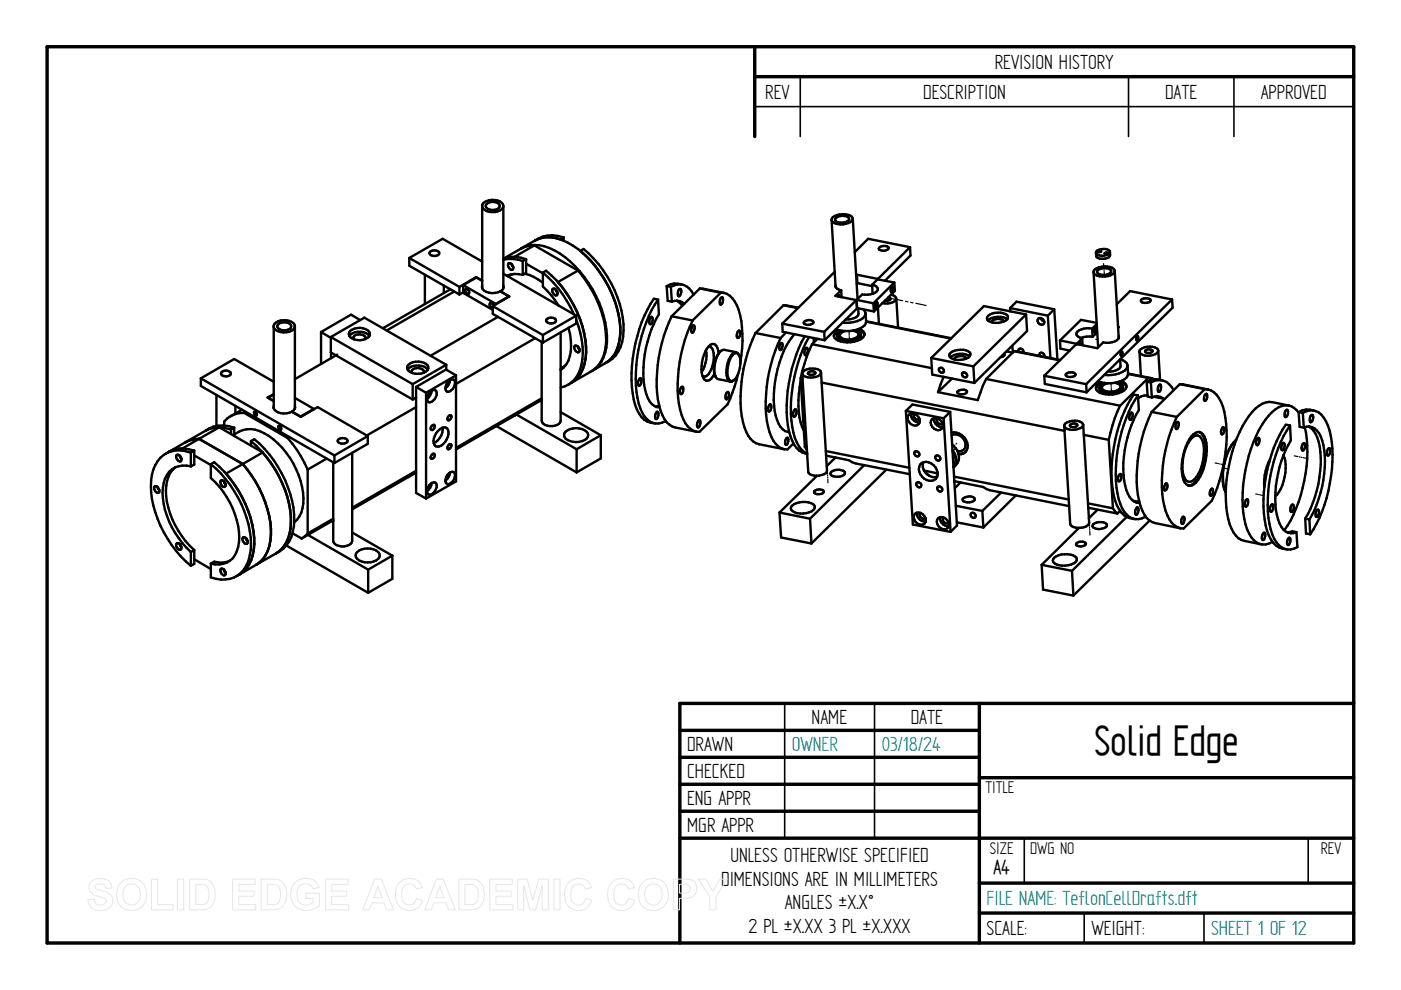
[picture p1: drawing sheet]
<svg xmlns="http://www.w3.org/2000/svg" width="297mm" height="210mm" viewBox="0 0 297 210" stroke-linecap="round" stroke-linejoin="round" font-family="sans-serif">
<g fill="none" stroke="#000" stroke-width=".72">
<path d="M10 9.9h277v190h-277zM160 9.9v19.1M160 16.3h127M144.1 154.9h63.5M207.6 149.1v50.8M287 149.1h-142.9v50.8M144.1 160.6h63.5M144.1 166.3h63.5M144.1 172h63.5M144.1 177.7h142.9M207.6 164.9h79.4M207.6 187.2h79.4"/>
<path d="M207.6 193.6h79.4"/>
</g>
<path d="M169.7 16.3v12.7M239.3 16.3v12.7M261.6 16.3v12.7M160 22.6h127M166.4 149.1v28.6M185.4 149.1v28.6M217.2 177.8v9.4M277.4 177.8v9.4M229.9 193.6v6.3M255.3 193.6v6.3" fill="none" stroke="#000" stroke-width=".34"/>
<g fill="none" stroke="#000" stroke-width=".51">
<path d="M86.8 54.7l10.6 6.1M86.8 54.7l7-4.1 8.4 4.9M86.8 54.7v1.6l10.6 6.1M90.1 58.3v6.2M91.1 53.4a1.57 1.57 0 0 1 2 0v.3a1.2 1.2 0 0 1-2 0zM100.9 58.8l1.3 .7-1.2-.7-2.8 1.7M100.9 58.8v.1M100.9 58.8l-3.5 2M103.2 43.3a2 2 0 0 1 2.7 .1l.1 .3a1.7 1.7 0 0 1-2.5 .6l-.5-.5zM106.7 43.7a2.08 2.08 0 0 1-2.4 1.3 2.15 2.15 0 0 1-2.1-1.1M106.7 43.7v17.4M106.7 43.7a2.04 2.04 0 0 0-2.4-1.3 2.37 2.37 0 0 0-2.1 1.1v17.6"/>
<path d="M106.7 55.1a7.4 7.4 0 0 1 4.1 .2M106.7 58l15.5 8.9M107.6 58.4l-.1 .1M107.9 55.8a.93 .93 0 0 1 .8 1.4 .93 .93 0 0 1-.8-1.4zM108.5 56l.1 .3M108.6 56.3l.2 .3M108.8 58.1l-1.1 .5M110.6 52.6l-.1 .1M110.6 52.6a7.2 7.2 0 0 1 7 .5 23 23 0 0 1 11.1 19.4 7.5 7.5 0 0 1-3.2 6.2M110.8 58.3a4.8 4.8 0 0 0-3.3 .2M110.8 55.3v3M111.3 58a10 10 0 0 1 3.8 1.9"/>
<path d="M111.5 55.9l3.6 2.1M111.5 54.9l-.7 .4M111.5 54.9v3l-.7 .4M113.3 52l9.3 5.4M113.3 52l-4.3 2.5-1.2 .1-1.1 .3a6.4 6.4 0 0 1 4.8 0M113.3 52l-1 .1-1 .2-4.6 2.6M113.4 51a7 7 0 0 1 7 .4 22.2 22.2 0 0 1 9.4 11M113.4 51l-2.8 1.6M115.1 57.8l.7-.4a23.6 23.6 0 0 1 8.4 17.4l-.3 2.4M115.1 57.8v2.9a18.4 18.4 0 0 1 3.3 4.1M115.1 57.8a24.5 24.5 0 0 1 6.6 8.9M119.5 50.3l-.7 .5a6.5 6.5 0 0 0-5.4 .2"/>
<path d="M119.5 50.3v.7M119.5 50.3a6.5 6.5 0 0 0-6.1 .7M122.6 57.4l-4.3 2.4M122.6 57.4a22.4 22.4 0 0 1 5.8 16.2 6.7 6.7 0 0 1-3 5.1l-4.2 2.5M176.3 46.7l.9 14.2M176.6 46.1a3.8 3.8 0 0 1 4-.2 .73 .73 0 0 1-.3 1.2 3.5 3.5 0 0 1-3.9-.2v-.5zM177 57.7l-11.1 10.9M177.1 46.4a2.16 2.16 0 0 1 2.9-.1 .77 .77 0 0 1-.8 .8l-.5 .1a1.57 1.57 0 0 1-1.7-.6zM180.8 46.4l1 17M181.7 58.3l.1 1.7M181.7 58.3l4.4 .8M181.7 58.3l-.2 .1"/>
<path d="M186.1 59.1v.1M186.4 52.5a1.48 1.48 0 0 1 2 .1 1.32 1.32 0 0 1-2.1 .1zM189.6 59.9l-3.5-.7-1.2 1.2M189.6 59.9l.1 1.8-4.4 4.3M189.6 59.9l-4.4 4.4M193 52.4l-6.9 6.7M193 52.4v1.8l-5.4 5.3M193 52.4l-8.9-1.8-2.9 2.9M231.9 57.7l.9 16M232.2 57.1a3.6 3.6 0 0 1 3.9-.1l.2 .3a1.02 1.02 0 0 1-.8 1.1l-1.2 .2a2.96 2.96 0 0 1-2.4-.6v-.6zM232.6 53.1l.8-.3a1.41 1.41 0 0 1 1.9 .7 1.94 1.94 0 0 1-2.9 .1zM232.8 53.2l.5-.1 .2 .2-.7 .1z"/>
<path d="M232.9 57.2a2.4 2.4 0 0 1 2.7 .2 1.38 1.38 0 0 1-1.8 .9 1.23 1.23 0 0 1-1.2-.6zM234.2 53.7l.5-.1 .2 .2-.4 .1zM235.3 53.4l.1 .7a1.93 1.93 0 0 1-2.7 .6l-.2-.2-.1-.9M236.3 57.4l.9 14.3M46.9 79a1.43 1.43 0 0 1 2 0v.2a1.2 1.2 0 0 1-2 0zM59 68.8a2 2 0 0 1 2.7 .1l.1 .3a1.7 1.7 0 0 1-2.5 .6l-.5-.5zM62.5 69.2a2.08 2.08 0 0 0-2.4-1.3 2.15 2.15 0 0 0-2.1 1.1v17.6M62.5 69.2a2.04 2.04 0 0 1-2.4 1.3 2.37 2.37 0 0 1-2.1-1.1M62.5 69.2v17.4M68.1 70.4v6.8M68.1 70.4l2 1.2M70.1 71.5v3.2l17.4 10"/>
<path d="M70.1 71.5l17.4 9.9M70.1 71.5l7.2-4.1 17.3 9.9M70.2 74.7v1.2M71.5 75.2l-9 5.2M74.2 70.1a3.2 3.2 0 0 1 4.1 .2 1.05 1.05 0 0 1-.8 1.6 3 3 0 0 1-3.5-.7v-.4zM75 71.9a.79 .79 0 0 1 .9-1 1.41 1.41 0 0 1 1.6 .7l-.1 .3M76.4 67.9l-2-1.2-6.3 3.7M78.3 71.2a2.98 2.98 0 0 0-4.3 0M86.4 78.4a3.1 3.1 0 0 1 4.3 0M86.7 77.3a3.2 3.2 0 0 1 3.9 .1 1.03 1.03 0 0 1-.7 1.6 3 3 0 0 1-3.5-.7v-.7zM87.4 79.1l-.2-.3a1.51 1.51 0 0 1 2.7 0l-.1 .3M94.1 60.5v1.6"/>
<path d="M94.6 77.3v1.1M94.6 77.3l-7.1 4.1M95.5 61.3l-14.3 8.3M96.3 61.8l-14.3 8.3M96.7 79.6l-2.1-1.2-6.4 3.6M96.7 79.6v22.5l-6.4 3.6M96.7 79.6l-6.4 3.7M97.4 60.8v1.6M98.2 60.5l6.9 3.9M98.2 60.5v1.6l6.3 3.6M98.2 62l-.8 .4M98.8 61.3a.7 .7 0 0 1 .6 1 .72 .72 0 0 1-.6-1z"/>
<path d="M102.2 60.5a1.1 1.1 0 0 0 .9 1.4 3.6 3.6 0 0 0 3-.1M104.5 64.9l10.6 6.1M104.5 64.9v1.6l10.6 6.1M104.6 64.8l-.3-.5h-.4a.67 .67 0 0 0 .6 1M105.1 64.4v.2M105.6 67.2l-14.3 8.2M106.1 61.8l1.8 1M106.1 61.8l1.9 1.1-3.5 2M106.7 60.5a1 1 0 0 1-.6 1.3M107.9 62.8l-2.8 1.6M107.9 62.8v.1M113.5 71.7l-16.8 9.7"/>
<path d="M115.1 71v1.6M115.9 67.7a1.32 1.32 0 0 1 2 .2 1.2 1.2 0 0 1-2.1 0zM117.3 61.2a.93 .93 0 0 1 .8 1.4 .93 .93 0 0 1-.8-1.4zM117.8 61.4l.4 .6zM118.9 70.5v18.7a1.92 1.92 0 0 1-2.3 1.1 1.64 1.64 0 0 1-1.8-1.1v-16.7M119 60.6a23.3 23.3 0 0 1 5.3 14.1 9.4 9.4 0 0 1-1.7 5.3M119 78.3l-.1 .1M119.9 77.5l-1 .6M120.5 69.5a11.1 11.1 0 0 1 0 7l-1 1.4-.6 .5M121.9 73.3a.93 .93 0 0 1 .8 1.4 .93 .93 0 0 1-.8-1.4zM122.2 66.9l-7.1 4.1M122.2 67.8a15 15 0 0 1 .4 11.6 5.4 5.4 0 0 1-3.7 2.8"/>
<path d="M122.2 66.9v1.7l-7.1 4M122.5 73.5l.3 .6M123.6 78.1a5.7 5.7 0 0 1-2.4 3.1M128.4 77l-2.8 1.6M129.8 75.8a10.6 10.6 0 0 0 1.3-9.1 24.4 24.4 0 0 0-8.1-13.5l.7-.4a23.6 23.6 0 0 1 8.5 17.3 7.1 7.1 0 0 1-3.8 6.9M130.2 63.4a15.3 15.3 0 0 1 .6 10.6 5.7 5.7 0 0 1-2.4 3M138 67.2h.2a1.09 1.09 0 0 1-.3 1.5 1.16 1.16 0 0 1 .1-1.5zM139.5 63.5a30.9 30.9 0 0 0-4.7 18.3 13.2 13.2 0 0 0 1.8 6.5 3 3 0 0 0 4.5 .9M139.5 63.5l.2 3.2a23.1 23.1 0 0 0-2.7 16.9 3.2 3.2 0 0 0 2.9 2.8M139.5 63.5l-.9-.2a30.7 30.7 0 0 0-4.2 21.4 6.5 6.5 0 0 0 2.8 4.7l1.5 .3M141.3 60.7l.3 3.1 .8 .2M141.3 60.7l.9 .1"/>
<path d="M142.2 60.8l.2 3.2M142.2 60.8a3.2 3.2 0 0 1 4.9 1.6M142.4 67.1a31.1 31.1 0 0 0-2.7 18.8 5.6 5.6 0 0 0 3.5 4.7l4.4 .9M142.4 67.1l4.5 .8M142.4 64a2.33 2.33 0 0 1 2.7 .4M143.5 63.8l.6 .4 .5 .6M144.1 61.3h.1a1.06 1.06 0 0 1-.3 1.5l-.2-.7zM144.6 60.3a3.7 3.7 0 0 0-3.3 .4M146.9 67.9a31.1 31.1 0 0 0-2.7 18.9 5.6 5.6 0 0 0 3.4 4.7M146.9 69h.2a1.09 1.09 0 0 1-.3 1.5 1.21 1.21 0 0 1 .1-1.5zM148.4 61.2l4.4 .9M148.4 61.2l5.1 .9"/>
<path d="M148.4 61.2l-6 5.9M149.7 74.2a6.5 6.5 0 0 1-.9 4.7M150.1 73.6a.79 .79 0 0 1 1.1 .7 6.2 6.2 0 0 1-1.3 5.3l-.3 .2-.7-.1M151.5 79.3a1.87 1.87 0 0 1-1.8 1.4l-.6-.5-.2-.5M151.7 79.8v.1M152.4 74.9a2.15 2.15 0 0 0-1.1-2 2.59 2.59 0 0 0-2 2.3l-.5 1.6a6 6 0 0 0 .1 2.9M152.8 63.2l.1-.1h.3l.1 .6a.84 .84 0 0 1-.5 .9l-.2-.4zM152.8 74.4a5.4 5.4 0 0 0-1 5.6l.5 .4 2.6 .5M152.8 62.1l-5.9 5.8M152.8 62.1h.7M153.5 62.1a5 5 0 0 1 3.1 3.6 25.7 25.7 0 0 1 .4 11.2M156.1 74.7l-2.6-.5a2.35 2.35 0 0 0-1.7 2.1l-.3 1.4 .1 1.8"/>
<path d="M156.1 74.7l.6 .6M156.1 74.7a2.49 2.49 0 0 0-1.8 2.2l-.3 1.4a2.25 2.25 0 0 0 .9 2.6 2.73 2.73 0 0 0 1.8-2.3l.3-1.4a2.59 2.59 0 0 0-.7-2.3 1.29 1.29 0 0 0-1.5 1.2 4.9 4.9 0 0 0-.1 4.5l.3 .2 .6-.2M156.5 79.2l-.8 2.8-1.4 3.7-6 5.9-.7-.1M156.6 70.1h.1a1.09 1.09 0 0 1-.3 1.6 1.16 1.16 0 0 1 .2-1.6zM160.2 70.6a30.9 30.9 0 0 0-2.7 18.9 6.1 6.1 0 0 0 2.8 4.5l6 1.3M160.2 70.6l5.3 1.1M165.5 71.7a30.9 30.9 0 0 0-2.6 18.8 6.1 6.1 0 0 0 2.7 4.5l.7 .2M165.6 72.8l.1-.1a1.01 1.01 0 0 1-.3 1.5l-.1-.2a1.33 1.33 0 0 1 .3-1.2zM165.9 68.6v1.8l8.9 1.7M165.9 68.6l8.8 1.8M166.1 64.7l3.1 .5M166.1 64.7l3.1 .6"/>
<path d="M166.1 64.7l-5.9 5.9M166.7 70.5l-1.2 1.2M168.4 70.9a21.2 21.2 0 0 0-4.3 12.6 12 12 0 0 0 1.4 7 2.45 2.45 0 0 0 1.8 1.2M170.5 68.2l.2-.1a1.32 1.32 0 0 1 1.8 .2 1.32 1.32 0 0 1-2.1 .2zM170.6 71.3a31.7 31.7 0 0 0-3.3 20.1 6.3 6.3 0 0 0 2.8 4.5l1.1 .3a6.2 6.2 0 0 1-3-4.4 31 31 0 0 1 3.3-20.3M170.9 73.8l.2-.1a1.09 1.09 0 0 1-.3 1.6 1.21 1.21 0 0 1 .1-1.5zM171.4 79a1.05 1.05 0 0 1 1.5 0 1.03 1.03 0 0 1-1.6 .2zM172.2 73l25.4 5.1M172.2 73l-1.2 2.7-1.2 4.5M172.5 71.7v.9M173.4 71.8l-1.2 1.2M174.1 79a1.92 1.92 0 0 1-2.2 1.1 1.75 1.75 0 0 1-1.8-.9"/>
<path d="M174.1 79a1.42 1.42 0 0 0-1.8-.9 1.94 1.94 0 0 0-2.2 1.1M174.1 79l1.2 20.8a2 2 0 0 1-2.2 1.1 1.75 1.75 0 0 1-1.7-.9l-1.3-20.8M174.7 70.4l.1 1.7M177.1 60.4a1.12 1.12 0 0 0 1.2 1.2M177.6 62.9l.3-.3 .1 .3M177.8 70a1.3 1.3 0 0 0-.9 1.6 4.8 4.8 0 0 0 4.9 .7 2.24 2.24 0 0 0 1.5-1.3M178.1 70.1a1.93 1.93 0 0 0-1.3 1.2M178.3 61.6l-1.2 1.1 4.5 .9M178.3 61.6l.1 1.4M178.5 70.1a1.32 1.32 0 0 0-1 1.1M180.8 70.1a1.03 1.03 0 0 1 1.2 1.1 2.98 2.98 0 0 1-3.9 .2v-.2a1.3 1.3 0 0 1 1.1-1M181.4 70a.95 .95 0 0 1 1 1.2 3.7 3.7 0 0 1-4.8 .3l-.1-.3"/>
<path d="M181.6 63.6l.1 1.8-6.9 6.7M181.6 63.6l-6.9 6.8M181.6 63.6l3.6 .7M181.6 63.6l.1 1.7 3.6 .7M181.8 60l3.1 .7M181.8 60l-.2 .2M181.8 69.8a1.9 1.9 0 0 1 1.5 1.2M181.9 65.4l.1 1.1a2 2 0 0 1-2.1 1.2h-.6M182.1 69.7a1.35 1.35 0 0 1 1.2 1.3M182.5 70.9a1.57 1.57 0 0 1-1.7 1.4 3.3 3.3 0 0 1-3.1-.6l-.2-.5M183 65.6a1.07 1.07 0 0 1-.1 1.9 6.5 6.5 0 0 1-4.3 .9M183.5 66.4l.1 1.8a2.76 2.76 0 0 1-2.6 1.9l-.8 .1a6.9 6.9 0 0 1-3-.4"/>
<path d="M183.6 68.2l18 3.6M183.6 68.1l18.1 3.6M184.9 60.4a1.16 1.16 0 0 1 1.2 1.1 3.2 3.2 0 0 1-3.3 .9l-1.2 1.2M184.9 60.4l.1 1.7 .3 .1M185.2 64.3l.1 1.7M185.8 64.1h.2l.1 .3a.68 .68 0 0 1-.4 .8 .78 .78 0 0 1 .1-1.1zM186.1 65.2l.2 3.5M188.4 63l.4 .2a.63 .63 0 0 1-.8 .6h-.4M188.9 62.5a.92 .92 0 0 1 1 1.1 2.99 2.99 0 0 1-2.8 .7M189.1 60.8l.1-.1a.88 .88 0 0 1-.2 1.2 .82 .82 0 0 1 .1-1.1zM190 63.2l.4 6.3M197.4 75.9l9 1.8"/>
<path d="M197.4 75.9l.3 3.5 8.9 1.8M199.2 78.1a.58 .58 0 0 1 .8 .1 .58 .58 0 0 1-.2 .8 .65 .65 0 0 1-.6-.9zM200.1 79.9l-1.2 3.2M204.1 79a.58 .58 0 0 1 .8 .2 .58 .58 0 0 1-.2 .8 .65 .65 0 0 1-.6-1zM204.8 76a1.63 1.63 0 0 0-2.5 .2M205.6 75.5l.1-.3a.97 .97 0 0 0-.9-.9l-.6-.1a3.2 3.2 0 0 0-2.9 .9 .82 .82 0 0 0 .7 1 4 4 0 0 0 2.8-.1M205.6 75.5l-.8 .5M205.6 75.5a3.6 3.6 0 0 0-4.1 .3M206.4 77.7l.2 3.5M212.8 68.2a1.68 1.68 0 0 0-2.6 .1M212.9 75l.1 .2a.79 .79 0 0 1-.9 .5M213.4 74.5l1.3 .3"/>
<path d="M213.6 67.7a.69 .69 0 0 0-.4-1.1 3.5 3.5 0 0 0-3.9 .6v.3a1.25 1.25 0 0 0 1.2 .9 4.1 4.1 0 0 0 2.3-.2M213.6 67.7l-.8 .5M213.6 67.7a3.6 3.6 0 0 0-4.1 .2M214.2 65.3l8 1.6M214.2 65.3v.7M214.2 65.3l1.3-1.3 8 1.6M214.6 73.3l.2 1.5M215 74.5l9.7 1.9M215 74.5l-5.9 5.8M215 74.5l9.8 1.8M216 74.6v-.6a.66 .66 0 0 1 .8 0 .66 .66 0 0 1 .2 .8M217.5 66.7l-8.9-1.8-11.2 11"/>
<path d="M217.5 66.7l-11.1 11M217.5 66.7l.3 3.5-11.2 11M220.4 75.4l.1-.5a.66 .66 0 0 1 .7 0 .66 .66 0 0 1 .2 .7M220.7 67.4a.53 .53 0 0 0-.6 .2 .53 .53 0 0 0-.1 .5 .75 .75 0 0 0 .6 .7 .75 .75 0 0 0 .8-.3v-.3M220.7 67.4l.3 .2 .4 .6M220.7 67.4l.4 .6 .3 .2M221.4 79.7l8.9 1.7M221.4 79.7l.1 1.7 8.9 1.8M222.2 66.9l.5 9M223.5 65.6l-1.3 1.3M223.5 65.6l.7 10.6M224.7 72.2l.1 1.7 2 .4"/>
<path d="M226 79.3l.6-.3a1.33 1.33 0 0 1 1.4 .4 1.39 1.39 0 0 1-2.1 .1zM228.7 73l.4-.4v.5M229.4 71.7l.1 1.5M229.4 71.7l-1.1 1.2-3.6-.7M231.6 69.7v1.7M231.6 69.7a3.4 3.4 0 0 0-3.3 .9 .8 .8 0 0 0 .7 1l.4 .1M231.6 71.4a4.5 4.5 0 0 0-2.4 .3M232.2 69.4l.1-.1a.88 .88 0 0 1-.2 1.2 .82 .82 0 0 1 .1-1.1zM232.5 68.5l-3.3-.7-4.5 4.4M232.5 68.7l-.9 1M232.6 70.5l-1 .9M237.1 69.3h.1l-.1 .2"/>
<path d="M237.2 71.2a1.01 1.01 0 0 1-.8 1.2 4.2 4.2 0 0 1-2.5 .2l-1.2 1.2-4.5-.9-6.8 6.8M237.5 76.2l.1 1.4a2.03 2.03 0 0 1-2.1 1.2h-.6M237.5 76.2a1.67 1.67 0 0 1 1.5 1.6 3.8 3.8 0 0 1-3.2 1.7h-1.6M237.7 74.6l.2-.1 .1 .4-.3 .5-.1-.3zM239.1 77.5l.1 1.7a1.72 1.72 0 0 1-1.3 1.5 6.4 6.4 0 0 1-3.8 .5M239.2 79.2l4.9 1M239.2 79.3l4.3 .8M241.1 71.3l.1-.1 .1 .4-.3 .6-.1-.4zM241.6 74.6l.3 5.1M241.9 63.6l1-.4a.92 .92 0 0 1 1.1 .5 1.35 1.35 0 0 1-2.1 .1zM242.8 74.3l.6-.2a.88 .88 0 0 1 1 .3 1 1 0 0 1-1.6 .1zM245.6 74.3l.4 6.3"/>
<path d="M245.6 74.3a2.02 2.02 0 0 1-2.3 1.1 1.74 1.74 0 0 1-1.7-.8M245.6 74.3a1.97 1.97 0 0 0-2.4-.8 1.76 1.76 0 0 0-1.6 1.1M248.5 63.5l-8.9-1.8-2.8 2.8M248.5 63.5l.1 1.7-18.2 18M248.5 63.5l-18.2 17.9M35.8 95.8l-.7 .4M37.2 99.1a6.1 6.1 0 0 0-2 4.9 17.9 17.9 0 0 0 6 12.6M37.5 96.4a.9 .9 0 0 1 .8 .5 .9 .9 0 0 1 0 .9 .97 .97 0 0 1-.8-1.4zM38.1 96.6l.3 .6M39.3 93.8l-3.5 2M40.5 96a5.8 5.8 0 0 0-8.3 4.7 20.4 20.4 0 0 0 4.2 14.9 21.9 21.9 0 0 0 4.1 4.4M40.5 98.9a4.6 4.6 0 0 0-6 4.5 17.5 17.5 0 0 0 6 13.7"/>
<path d="M40.5 96v2.9M41.2 96.6l3.5 2M41.2 95.5l-.7 .5M41.2 95.5a6.5 6.5 0 0 0-5.4 .3M41.2 95.5v3l-.7 .4M42.2 93l9.3 5.4M42.2 93l-3.5 2.1-2 .3-.9 .4M42.2 93l-2 .3-.9 .5M42.6 80.2l7.1-4.1 8.3 4.8M42.6 80.2l28.3 16.4M42.6 80.2v1.6l28.3 16.4M43.6 91.3l-4.3 2.5"/>
<path d="M44.4 90.9l-.8 .4M44.5 90.9a6.9 6.9 0 0 1 4.5 .2M44.7 98.4l.7-.4a23.6 23.6 0 0 1 8.5 17.4l-.4 2.4M44.7 98.4v2.9a17.4 17.4 0 0 1 6 13.7 4.8 4.8 0 0 1-3.4 4.5l-1.7 .2-.9-.2M44.7 98.4a23.7 23.7 0 0 1 8.5 16.9 7.8 7.8 0 0 1-2.7 6.7 6.5 6.5 0 0 1-5.8 .4v-2.9M45.9 83.7v6.6M46.5 90.6l-4.3 2.4M46.5 90.6l9.2 5.3M46.5 90.6l-2.1 .3M49 91.1v.9M49.7 92.1a5.5 5.5 0 0 1 6.3-.2 17 17 0 0 1 8.3 14.9 5.5 5.5 0 0 1-1.9 3.9M49.7 90.7a6.3 6.3 0 0 0-6.1 .6"/>
<path d="M49.7 90.7v1.8M49.7 90.7l-.7 .4M49.9 86.1v1.6M51.3 86.9l-2.4 1.4M51.5 98.4a26.7 26.7 0 0 1 4.2 6.6M51.5 98.4l-3.6 2 1 1.2M51.8 87.5l9.2 5.4M51.8 87.5a5.2 5.2 0 0 0-4.3 1.9v.8M52.1 87.3l-.3 .2M53.2 93.5l.7-.4a23.8 23.8 0 0 1 8.5 17.3 9.2 9.2 0 0 1-1.7 5.3M53.2 93.5v1M53.2 93.5a24.1 24.1 0 0 1 8.5 16.1"/>
<path d="M53.9 87.3a.55 .55 0 0 1 .5 .8 .52 .52 0 0 1-.5-.3 .52 .52 0 0 1 0-.5zM55.7 95.9l-4.2 2.5M55.7 95.9a27.2 27.2 0 0 1 3.5 5.2M58 83.6l-1.3 .7 1.3 .7-1.1-.7 1.1-.6M58 86.1a1.72 1.72 0 0 0 2.1 1.6l1.8-.4M59.1 90.3a.52 .52 0 0 1 .5 .3 .52 .52 0 0 1 0 .5 .55 .55 0 0 1-.5-.8zM61 92.9a24.4 24.4 0 0 1 4.2 6.7M61.4 92.7l-.4 .2M61.9 87.3l1.9 1.1 3.5-2.1 10.7 6.2M62.5 84.4l4 2.3M62.5 86.1a1.05 1.05 0 0 1-.6 1.2M65.2 99.6v13.5"/>
<path d="M66.5 86.7v.1M66.5 86.7l-2.8 1.6-1.8-1M69.3 97.2l-4.1 2.4M70.9 96.6v1.6M71.7 93.3a1.32 1.32 0 0 1 2 .2 1.24 1.24 0 0 1-2.1 0zM74.7 96v18.7a2.43 2.43 0 0 1-3.7 .6l-.3-.6v-16.7M78 92.5l-7.1 4.1M78 92.5v1.6l-7.1 4.1M87.5 81.4v3.3M88.2 82v22.5l2.1 1.2M88.2 82l2.1 1.3M88.2 84.3l-.7 .4"/>
<path d="M88.2 99.8l-13.5 7.9M88.2 86.3l-10.4 6M90.3 83.3v22.4M91.1 83.3l-.4 .6M91.3 83a.74 .74 0 0 1 1.2-.1 1.79 1.79 0 0 1-1.7 2.4 1.64 1.64 0 0 1 .5-2.3zM91.5 82.8a2.38 2.38 0 0 1-1 1.7M91.6 90.2l.5-.1a.7 .7 0 0 1-.7 1 .62 .62 0 0 1 .2-.9zM91.6 96.3l.3-.1a.54 .54 0 0 1 .2 .7 .54 .54 0 0 1-.8 .2zM92.8 91.4a1.49 1.49 0 0 1 2-.6 2.87 2.87 0 0 1-2.1 3.9 1.13 1.13 0 0 1-.7-1.7l.5-1.1zM93.8 90.7a3.3 3.3 0 0 1-1.9 3.2M95 81l-.4 .7M95.2 94.3l.4-.1a.72 .72 0 0 1-.6 1 .7 .7 0 0 1 .2-.9z"/>
<path d="M95.2 88.2l.4-.1a.7 .7 0 0 1-.6 1 .65 .65 0 0 1 .2-.9zM95.2 80.8a.74 .74 0 0 1 1.2-.1 1.79 1.79 0 0 1-1.7 2.3 1.64 1.64 0 0 1 .5-2.2zM95.4 80.6a2.38 2.38 0 0 1-1 1.7M105.2 90.3l17.1 9.9M109.5 87.9l12.8 7.4M114.6 84.9l.2 .2M114.8 84.8l-18.1 10.5M114.8 84.5l-18.1 10.5M118.9 87.4l8.5 4.9M119.9 91.5a3.5 3.5 0 0 1 4.7 .4 1.27 1.27 0 0 1-1.2 1.6 3.4 3.4 0 0 1-3.7-.9v-.7zM121.2 81.2l-.7 .4M122.3 95.2v5"/>
<path d="M127.4 92.3l-5.1 2.9M127.4 92.3v4.9l-5.1 3M135.6 80.3h.3l.1 .6a.83 .83 0 0 1-.5 .9 1.16 1.16 0 0 1 .1-1.5zM139.3 87.3h.1a1.09 1.09 0 0 1-.3 1.6 1.16 1.16 0 0 1 .2-1.6zM139.8 86.1l-.8 .1M144.4 82.2l.1-.2 .3 .1 .1 .6a.83 .83 0 0 1-.5 .9 .98 .98 0 0 1 0-1.4zM148.2 89.1h.1a1.09 1.09 0 0 1-.3 1.5 1.16 1.16 0 0 1 .2-1.5zM154 83.4l.3-.3a1.06 1.06 0 0 1-.3 1.6l-.2-.4zM163.1 85.8l.2-.1a1.1 1.1 0 0 1-.2 1.5h-.2a1.24 1.24 0 0 1 .2-1.4zM166.8 92.9l.2-.1a1.22 1.22 0 0 1-.3 1.5 .95 .95 0 0 1 .1-1.4zM168.2 94l-1.2 1.3-.7-.1M168.5 86.8h.2a1.09 1.09 0 0 1-.3 1.5 1.16 1.16 0 0 1 .1-1.5z"/>
<path d="M169.8 80.7a19.2 19.2 0 0 0 .2 9.8l.4 .8M169.8 80.2l.8 14.5M169.8 80.2l.4 .1M170.6 94.7l.5 .7M170.6 94.7l.5 .1M174.2 81.1l51.5 10.3M175.1 95.6l17.7 3.6M175.2 96.6l4.8 1 1.4 .7 11.5 2.2M177.2 97l-1.9 1.8M183.2 98.6l-11.5 11.4M187.9 99.6l-15.9 15.6M192.1 87.1l8 1.6"/>
<path d="M192.1 87.1l1.4 24.1 8 1.6M192.1 87.1l1.4-1.3 8 1.5M192.7 87.9a1.48 1.48 0 0 1 1.8 .2 1.48 1.48 0 0 1 .2 1.9 1.48 1.48 0 0 1-1.8-.3 1.48 1.48 0 0 1-.2-1.8zM193.2 87.7a1.65 1.65 0 0 0 1.8 1.8M193.8 87.7a.84 .84 0 0 0 .2 1 .84 .84 0 0 0 .9 .2M194 95.8a.6 .6 0 0 1 .8 .2 .6 .6 0 0 1-.2 .8 .67 .67 0 0 1-.6-1zM195.4 98.2a2.4 2.4 0 0 1 2.7 .6 2.4 2.4 0 0 1 .3 2.8 2.38 2.38 0 0 1-2.8-.3 2.38 2.38 0 0 1-.5-2.8zM195.7 98a2.5 2.5 0 0 0 3 3M197.6 88.9a1.5 1.5 0 0 1 2.3 1.3 1.06 1.06 0 0 1-.7 1 1.06 1.06 0 0 1-1.2-.3 1.45 1.45 0 0 1-.4-2zM198 88.6a1.67 1.67 0 0 0 1.9 1.9M198.4 96.6a.6 .6 0 0 1 .8 .2 .6 .6 0 0 1-.2 .9 .67 .67 0 0 1-.6-1.1zM198.7 88.7a.85 .85 0 0 0 .2 1 .85 .85 0 0 0 1 .1"/>
<path d="M200.1 88.7l1.4 24.1M201.5 87.3l-1.4 1.4M201.5 87.3l1.4 24.1-1.4 1.4M201.7 91.7a2.89 2.89 0 0 1 3.3 3.8 1.76 1.76 0 0 1-1.8 .9M201.8 92.3a2.12 2.12 0 0 1 2.3 .6 2.12 2.12 0 0 1 .3 2.4l-.9 .4-.5-.1M201.8 80.3l-2.9 2.8M201.9 94.2l1.1 1.4M201.9 95.4a2.83 2.83 0 0 1 .3 3.7 2.63 2.63 0 0 0 .8-3.5M202 95.8a2.66 2.66 0 0 1 .1 3.1M203 83l.7-.3a1.33 1.33 0 0 1 1.3 .2v.2a1.41 1.41 0 0 1-2.1 .1zM204.8 95.8l-1 .4h-.6M209.1 80.3l-.7 1.4-1.1 3.1-8.4-1.7"/>
<path d="M209.1 80.3l28.4 5.7M226.9 90l.6-.2a.63 .63 0 0 1 .9 .5l-.6 .3a.88 .88 0 0 1-1-.4zM229.7 90a2.12 2.12 0 0 1-2.3 1.1 1.85 1.85 0 0 1-1.8-.8M229.7 90a2.23 2.23 0 0 0-2.9-.6 1.21 1.21 0 0 0-1.2 .9M229.7 90l1.2 20.8a1.98 1.98 0 0 1-2.2 1.1 1.85 1.85 0 0 1-1.8-.8l-1.3-20.8M229.8 92.2l5.3 1.1M230.3 81.4l.1 1.8M232.8 80.9l.6 .2M233.4 81.1l.7 .1M233.7 81.2a1.75 1.75 0 0 0-1.3 1.2M234.1 81.2a1.4 1.4 0 0 0-1 1.1M235.1 93.3l.9 14.5"/>
<path d="M236.3 81.2a1.04 1.04 0 0 1 1.2 1.1 3 3 0 0 1-3.8 .2 .77 .77 0 0 1 .6-1.1l.4-.1M237 81a1.04 1.04 0 0 1 1 1.3 3.7 3.7 0 0 1-4.8 .2l-.1-.2M237.4 80.9a1.9 1.9 0 0 1 1.4 1.1M237.5 86a28.6 28.6 0 0 0-2.4 7.3M237.7 80.8a1.13 1.13 0 0 1 1.1 1 1.13 1.13 0 0 1-.9 1.3 5.5 5.5 0 0 1-5.2-.1 1.1 1.1 0 0 1-.3-1.2 1.1 1.1 0 0 1 1-.7M238.1 82a1.63 1.63 0 0 1-1.8 1.4 3.3 3.3 0 0 1-3.1-.6l-.1-.5M239.8 87.5h.1a1.09 1.09 0 0 1-.3 1.5 1.21 1.21 0 0 1 .2-1.5zM241.3 83.8l.2 3.2a23.1 23.1 0 0 0-2.7 16.9 3.9 3.9 0 0 0 2.2 2.7h.6M241.3 83.8l-.9-.1a30.8 30.8 0 0 0-4.3 21.3 6.5 6.5 0 0 0 2.9 4.6l1.5 .5M241.3 83.8a30.5 30.5 0 0 0-4.1 22 5.4 5.4 0 0 0 2.9 4.1 3.3 3.3 0 0 0 2.8-.3l-.1-.2M243.1 80.9l.2 3.2 .9 .2M243.1 80.9l.9 .2"/>
<path d="M243.3 83.8l-1.3 .2-.7 .5M243.5 80.1l-6 5.9M243.5 80.1l.6 .1M244 81.1a3.3 3.3 0 0 1 4.8 1.6M244 81.1l.2 3.2M244.1 80.2l.7 .2M244.2 87.3a31.1 31.1 0 0 0-2.7 18.9 6.1 6.1 0 0 0 2.8 4.5l6 1.3M244.2 87.3l5.3 1.1M244.2 84.3a2.2 2.2 0 0 1 2.4 .2M244.6 84.1l2.4 .5M245.2 84l.5 .3M245.8 81.6h.3l.1 .6a.83 .83 0 0 1-.5 .9l-.2-.7z"/>
<path d="M246.4 80.6a3.5 3.5 0 0 0-3.3 .3M249.5 88.4a31.1 31.1 0 0 0-2.7 18.8 5.8 5.8 0 0 0 3.5 4.8M249.6 89.5h.1a1.23 1.23 0 0 1-.2 1.5 .99 .99 0 0 1 .1-1.5zM250.1 81.4l5.3 1.1M250.1 81.4l6.1 1.2M250.1 81.4l-5.9 5.9M252.7 92.8a1.18 1.18 0 0 1 1.3-.5 1.18 1.18 0 0 1 .9 1 9.4 9.4 0 0 1-1.7 8.3 1.18 1.18 0 0 1-1.2 .5 1.18 1.18 0 0 1-.9-.9 9.4 9.4 0 0 1 1.6-8.4zM253 92.1a1.34 1.34 0 0 1 2.4 .4 10.5 10.5 0 0 1-.6 7.8 3.7 3.7 0 0 1-2.5 2.7 1.9 1.9 0 0 1-1.6-2 11.4 11.4 0 0 1 2.3-8.9zM254.2 91.6a2.67 2.67 0 0 1 1.4 2.5 11.5 11.5 0 0 1-2.3 8.2l-.4 .4-.9 .3M255.4 82.5l.8 .1M255.4 82.5l-5.9 5.9M255.6 83.6l.2-.1 .1 .4a.89 .89 0 0 1-.5 1.1l-.1-.2v-.7z"/>
<path d="M256.2 82.6a4.8 4.8 0 0 1 3.1 3.6 29.7 29.7 0 0 1-1.8 18.7l-.6 1.3-6 5.9-.6-.1M259.2 90.6h.2a.94 .94 0 0 1-.4 1.5 1.3 1.3 0 0 1 .2-1.5zM262 93.4a11.8 11.8 0 0 0-2.6 9.5l.4 1.5M262.1 93.3a11 11 0 0 0-2.8 8 6.2 6.2 0 0 0 .6 3.1M266.7 92.9l.1-.1a1.09 1.09 0 0 1-.3 1.6 1.16 1.16 0 0 1 .2-1.5zM269.3 97.4l-.7 1.5a10.3 10.3 0 0 0-.5 4.4M272 93.9h.2a1.09 1.09 0 0 1-.3 1.6 1.16 1.16 0 0 1 .1-1.6zM272.1 96.5a9.2 9.2 0 0 1-1.7 8.7M272.7 87l.2-.1a1.06 1.06 0 0 1-.4 1.5l-.1-.3v-.7zM273.3 86a4.6 4.6 0 0 0-4.3 2.1 26.7 26.7 0 0 0-5.2 13.2 23 23 0 0 0 .6 10.9 4.3 4.3 0 0 0 3.3 3.2h.6l1.5-.5M273.3 86a3.5 3.5 0 0 1 2 1.5M273.3 86l-3.6-.7a4.7 4.7 0 0 0-4.2 2.1 26.4 26.4 0 0 0-5.2 12.9 23.3 23.3 0 0 0 .8 11.8 4.3 4.3 0 0 0 2.7 2.6l3.6 .7"/>
<path d="M273.5 90.2l-.9-.2a30.7 30.7 0 0 0-4.3 21.4 6.5 6.5 0 0 0 2.9 4.7l1.5 .4M273.5 90.2l.2 3.2a24.1 24.1 0 0 0-3 15.7 4.7 4.7 0 0 0 2.4 3.8l.6 .2 1.2-.3M273.5 90.2a30.2 30.2 0 0 0-4.1 22 5.6 5.6 0 0 0 2.9 4.2 3.3 3.3 0 0 0 2.8-.4l-.2-3.2M275.3 87.4l.2 3.1 .9 .2M275.3 87.4l.9 .1M276.2 87.5a3.3 3.3 0 0 1 4.9 1.8 20 20 0 0 1 1.1 11.7 28.9 28.9 0 0 1-4.4 12.3M276.2 87.5l.2 3.2M276.3 94l.3 .1 .1 .6a.83 .83 0 0 1-.5 .8 1.16 1.16 0 0 1 .1-1.5zM276.4 90.7a2.42 2.42 0 0 1 3.3 1.1 15.7 15.7 0 0 1 .9 10l-1 3.9a17 17 0 0 1-2 4.5M276.6 90.6a30.8 30.8 0 0 1-3.6 20.9l-.7 .9M277.4 90.4a5.6 5.6 0 0 1 2.4 4.3 24.2 24.2 0 0 1-3.1 15.2M278 88h.2a1.06 1.06 0 0 1-.3 1.5l-.2-.3v-.7z"/>
<path d="M278.6 87a3.7 3.7 0 0 0-3.3 .4M281.7 95.1h.3v.6a.83 .83 0 0 1-.5 .9 1.16 1.16 0 0 1 .2-1.5zM32.8 103.1a.93 .93 0 0 1 .8 1.4 .9 .9 0 0 1-.8-1.4zM33.4 103.3l.4 .6M37.5 115.2a.88 .88 0 0 1 .8 .4 .88 .88 0 0 1 0 .9 .91 .91 0 0 1-.8-1.3zM38.1 115.3l.3 .7M40.5 117.1v2.9M41.2 116.6l-.7 .5M41.2 116.6v2.9l-.7 .5M41.2 118.6l3.5 2.1M46.9 101.9a.88 .88 0 0 1 .8 1.3 .88 .88 0 0 1-.8-1.3zM47.5 102l.3 .7"/>
<path d="M48.7 118.9a4.6 4.6 0 0 1-3.3 .2l-.7 .4M49.6 102.5a21.1 21.1 0 0 1 4.2 14l-.2 1.2-.8 2.1M51.6 113.9a.9 .9 0 0 1 .8 .5 .9 .9 0 0 1 0 .9 .97 .97 0 0 1-.8-1.4zM52.2 114.1l.3 .6M52.8 119.7l-.6 .9-1.4 1.2M53.3 118.8l-.5 .9M54.4 119.7l-3.6 2.1M55.7 105a16.3 16.3 0 0 1 1.1 11.8 5.7 5.7 0 0 1-2.4 2.9M58.6 117.3l-4.2 2.4M59.7 102.2a17.4 17.4 0 0 1 1.6 11.1l-.3 1-1 1.8M60 116.1l-1.4 1.2M60.7 115.7l-.6 .6-1.5 1"/>
<path d="M60.7 115.7l17.4 10M61.7 110.8a8.7 8.7 0 0 1-1.7 5.3M62 113.1l2 1.1M65.2 113.1l-1.2 1.1M65.3 113.4l12.8 7.4M70.4 110.4l.3 .2M70.5 110.4l.2-.1-6.7 3.9M70.7 110l-5.5 3.1M74.7 112.9l8.5 4.9M75.7 117.1a3.5 3.5 0 0 1 4.7 .3 1.27 1.27 0 0 1-1.2 1.6 3.4 3.4 0 0 1-3.7-.8v-.8zM83.2 117.8l-5.1 3M83.2 117.8v4.9l-5.1 3"/>
<path d="M88.2 100.2l-13.5 7.8M91.1 102.9l-.4 .6M91.3 102.6a.7 .7 0 0 1 .7-.3 .7 .7 0 0 1 .6 .6 1.81 1.81 0 0 1-1.8 2 1.69 1.69 0 0 1 .5-2.3zM91.5 102.4a2.38 2.38 0 0 1-1 1.7M95 100.6l-.4 .7M95.2 100.3a.7 .7 0 0 1 .7-.3 .7 .7 0 0 1 .6 .6 1.98 1.98 0 0 1-1.5 2.1l-.3-.1a1.64 1.64 0 0 1 .5-2.3zM95.4 100.2a2.38 2.38 0 0 1-1 1.7M165.3 108.7l6.4 1.3M165.3 108.7l.3 5.3 6.4 1.2M168 107.2a4 4 0 0 1 4.7 0 1.12 1.12 0 0 1-1.2 1.4 3.8 3.8 0 0 1-3.7-.5l-.1-.6zM171.7 110l.3 5.2M172.6 104.1l.3-.1a1.38 1.38 0 0 1 1.8 .2 1.35 1.35 0 0 1-2.1 .2z"/>
<path d="M173.2 100.9l-7.9 7.8M176.2 100.1a2.44 2.44 0 0 1 2.9-.1l.1 .2a1.69 1.69 0 0 1-2.2 .8 .83 .83 0 0 1-.9-.7zM194 108.9a1.5 1.5 0 0 1 1.8 .3 1.5 1.5 0 0 1 .2 1.8 1.49 1.49 0 0 1-1.8-.2 1.49 1.49 0 0 1-.2-1.9zM194.3 102.4a.63 .63 0 0 1 .8 0 .63 .63 0 0 1 .1 .8 .64 .64 0 0 1-.7-.1 .64 .64 0 0 1-.2-.7zM194.4 108.7a1.72 1.72 0 0 0 1.9 1.9M195.1 108.8a.85 .85 0 0 0 .2 .9 .85 .85 0 0 0 1 .2M198.8 103.3a.63 .63 0 0 1 .8 0 .63 .63 0 0 1 .1 .8 .64 .64 0 0 1-.8-.1 .64 .64 0 0 1-.1-.7zM198.8 100.4l-2.8-.6 1 1M198.9 109.9a1.49 1.49 0 0 1 1.8 .2 1.49 1.49 0 0 1 .2 1.9 1.5 1.5 0 0 1-1.8-.3 1.5 1.5 0 0 1-.2-1.8zM199.3 109.7a1.65 1.65 0 0 0 1.9 1.8M200 109.7a.82 .82 0 0 0 .1 1 .82 .82 0 0 0 1 .2M202.3 101l24.3 4.9"/>
<path d="M202.3 102l6.1 1.3 1.4 .6 16.9 3.4M202.6 107.2l5.7 1.1M202.9 110.7l5.6 1.1M203.7 102.3l-1.3 1.2M204.3 105.6l.3-.1a1.56 1.56 0 0 1 2.1 .3 1.56 1.56 0 0 1-2.1 .6l-.5-.3v-.3zM208.3 108.3l.2 3.5M212.3 104.4l-4 3.9M215.4 105l-6.9 6.8M220.8 119.8l6.5 1.2M220.8 119.8l.3 5.2 6.5 1.3M223.5 118.2a4.4 4.4 0 0 1 4.4-.2 .8 .8 0 0 1 .4 .8 .8 .8 0 0 1-.7 .7 4 4 0 0 1-4.3-.3l-.1-.3zM228.2 115.2a1.48 1.48 0 0 1 2 .1 1.33 1.33 0 0 1-2.1 .1z"/>
<path d="M228.8 111.9l-8 7.9M230.7 106.7l5.3 1.1M230.7 107.7l6.2 1.2M230.8 107.7l-.1 .1M231.8 111.2a2.53 2.53 0 0 1 2.8-.1l.1 .2a1.1 1.1 0 0 1-1.1 .8 1.94 1.94 0 0 1-2-.5zM232.7 108.1l-1.9 1.8M236 107.8l.9 1.1M237.4 100.5l.3 .1v.6a.62 .62 0 0 1-.6 .8l-.1-.6zM237.5 108.3l-.6 .6M238.9 109.6l-11.6 11.4M240.2 106.2l1.4 .2M241 107.6h.2a1.09 1.09 0 0 1-.3 1.5 1.16 1.16 0 0 1 .1-1.5z"/>
<path d="M241.3 106.4l-.6 .1M243.8 110.4l-16.2 15.9M247.1 102.5h.2a.94 .94 0 0 1-.4 1.5 1.3 1.3 0 0 1 .2-1.5zM250.8 109.6h.1a1.23 1.23 0 0 1-.2 1.5 .99 .99 0 0 1 .1-1.5zM256.8 103.7l.2-.1 .2 .4a.89 .89 0 0 1-.6 1.1l-.1-.2v-.7zM264.3 105.9l.3 .1v.6a.83 .83 0 0 1-.5 .8 1.16 1.16 0 0 1 .2-1.5zM267.9 113l.2-.1a1.09 1.09 0 0 1-.3 1.6 1.16 1.16 0 0 1 .1-1.5zM269.6 107h.3l.1 .6a.83 .83 0 0 1-.6 .9 1.16 1.16 0 0 1 .2-1.5zM273.3 114h.1a1.09 1.09 0 0 1-.3 1.6 1.16 1.16 0 0 1 .2-1.6zM273.9 107h.2a1.06 1.06 0 0 1-.3 1.5l-.2-.6zM274.9 112.8l-.9-.2-1 .3M276.7 109.9l.2 3.2 .9 .2"/>
<path d="M276.7 109.9l.9 .3M277.6 110.2l.2 3.1M279.3 108.1l.1-.1a1.06 1.06 0 0 1-.3 1.6l-.2-.7zM46.7 120.7l.2-.1a.93 .93 0 0 1 .8 1.4 .99 .99 0 0 1-1-1.3zM47.5 120.7l.3 .7M50.8 121.8l-.7 .4M78.1 120.8v4.9M227.3 121l.3 5.3"/>
<circle cx="206.4" cy="109.3" r=".55"/>
</g>
<g fill="#000">
<circle cx="228.3" cy="72.9" r=".25"/>
<circle cx="70.6" cy="110.4" r=".25"/>
<circle cx="202.3" cy="102" r=".25"/>
</g>
<g fill="none" stroke="#000" stroke-width=".25">
<path d="M234 55.9v.7M234.1 57.2v.2M234.1 56.9v.1M234.1 57.6v.7M157.3 78.2h.1M157.6 78.2h.1M180 70.2v.5M180 70.9v.1M180 71.2v.1M180.1 71.5v.5M189.2 63.3l2.2 .5M192 63.9l.5 .1"/>
<path d="M193.1 64.1l.5 .1M194.2 64.3l2.1 .5M232.3 71.9l.1 .1M232.6 72h.1M175.4 99.7l.1 .8M202.1 95.6l-.1 .1M202.4 94.4l-.1 .2M202.5 95.2l-.3 .3M202.9 94l-.2 .1M235.5 81.3l.1 .5M235.6 82v.1M235.6 82.5l.1 .6"/>
<path d="M235.6 82.3v.1M257.6 98.2l.6 .1M258.4 98.3h.1M258.7 98.4h.1M258.9 98.4l.6 .2M259.4 99.2h.1M259.7 99.3l.4 .1M274.4 96.6l.8 .2M275.5 96.9h.1M275.8 96.9l.2 .1M276.3 97l.8 .2M175.5 100.8v.1"/>
<path d="M175.5 101.6l.1 .8M175.5 101.2v.1M231 110.8v.8M231 111.8v.2M231.1 112.6v.9M231.1 112.3v.1M266.2 104.7l.5 .1M266.9 104.9h.1M267.1 104.9h.1M267.4 105l.5 .1"/>
</g>
<g fill="none" stroke="#e6e6e6" stroke-width=".21">
<path d="M19.3 186.9a3.1 3.1 0 0 1 4 .2l.4 1.2h-1.3a1.29 1.29 0 0 0-1-.9 1.29 1.29 0 0 0-1.2 .5l.1 .5 .4 .2a4.8 4.8 0 0 1 2.9 1.4 2.1 2.1 0 0 1-.2 2.3 2.1 2.1 0 0 1-2.1 .7 2.35 2.35 0 0 1-2.7-2.2l1.3-.1a1.41 1.41 0 0 0 1.2 1.2 1.41 1.41 0 0 0 1.5-.9 1.28 1.28 0 0 0-1.3-.9 2.4 2.4 0 0 1-2.4-2l.1-.6zM25.8 186.9a3.3 3.3 0 0 1 3.8-.2 3.3 3.3 0 0 1 1.4 3.6 3.2 3.2 0 0 1-3.6 2.7 3.2 3.2 0 0 1-2.6-3.8 3.1 3.1 0 0 1 1-2.3zM26.6 188a1.87 1.87 0 0 1 2.2-.4 1.87 1.87 0 0 1 1 2 1.88 1.88 0 0 1-1.9 2.3 1.88 1.88 0 0 1-1.8-2.3l.1-.8zM32.1 186.4h1.3v5.4h3.3v1.1h-4.6zM37.6 186.4h1.3v6.5h-1.3zM40.2 186.4h2.4a2.79 2.79 0 0 1 3 3.3 2.8 2.8 0 0 1-2.9 3.2h-2.5zM41.5 187.5a2.64 2.64 0 0 1 2.4 .5 3.3 3.3 0 0 1-.2 3.6l-.9 .2h-1.3zM49.3 186.4h4.8v1.1h-3.5v1.4h3.2v1.1h-3.2v1.8h3.6v1.1h-4.9zM55.4 186.4h2.3a2.79 2.79 0 0 1 3.1 3.3 2.8 2.8 0 0 1-3 3.2h-2.4zM56.7 187.5a2.64 2.64 0 0 1 2.4 .5 3.3 3.3 0 0 1-.3 3.6l-.8 .2h-1.3zM62.4 187.2a3.4 3.4 0 0 1 4.9 .2l.4 .8-1.3 .2a1.83 1.83 0 0 0-2.2-.9 1.83 1.83 0 0 0-1.3 2.1 2.02 2.02 0 0 0 1.1 2.1 2.02 2.02 0 0 0 2.4-.4v-.8h-1.5v-1.1h2.8v2.6a3.6 3.6 0 0 1-5.8-1 4 4 0 0 1 .5-3.8zM69 186.4h4.8v1.1h-3.5v1.4h3.2v1.1h-3.2v1.8h3.6v1.1h-4.9z"/>
<path d="M79.4 186.4h1.5l2.5 6.5h-1.4l-.6-1.5h-2.5l-.6 1.5h-1.4zM80.1 187.9l.9 2.4h-1.8zM84.7 187.2a2.86 2.86 0 0 1 4.8 1l-1.2 .3a1.58 1.58 0 0 0-1.9-1.1 1.58 1.58 0 0 0-1.2 1.8 2.19 2.19 0 0 0 1.2 2.7 1.54 1.54 0 0 0 1.9-1.4l1.3 .4a2.92 2.92 0 0 1-3.4 2.1 2.92 2.92 0 0 1-2.3-3.3l.2-1.5zM92.5 186.4h1.5l2.6 6.5h-1.5l-.5-1.5h-2.6l-.6 1.5h-1.4zM93.3 187.9l.8 2.4h-1.7zM97.3 186.4h2.3a2.79 2.79 0 0 1 3.1 3.3 2.8 2.8 0 0 1-3 3.2h-2.4zM98.6 187.5a2.64 2.64 0 0 1 2.4 .5 3.3 3.3 0 0 1-.3 3.6l-.8 .2h-1.3zM103.8 186.4h4.8v1.1h-3.4v1.4h3.2v1.1h-3.2v1.8h3.6v1.1h-5zM109.8 186.4h2l1.2 4.4 1.2-4.4h2v6.5h-1.2l-.1-5.2-1.3 5.2h-1.3l-1.3-5.2v5.2h-1.2zM117.4 186.4h1.3v6.5h-1.3zM120.5 187.2a2.86 2.86 0 0 1 4.9 1l-1.3 .3a1.58 1.58 0 0 0-1.8-1.1 1.58 1.58 0 0 0-1.3 1.8 2.19 2.19 0 0 0 1.3 2.7 1.54 1.54 0 0 0 1.9-1.4l1.2 .4a2.92 2.92 0 0 1-3.4 2.1 2.92 2.92 0 0 1-2.3-3.3l.2-1.5zM129.6 187.2a2.86 2.86 0 0 1 4.9 1l-1.3 .3a1.58 1.58 0 0 0-1.8-1.1 1.58 1.58 0 0 0-1.3 1.8 2.19 2.19 0 0 0 1.3 2.7 1.54 1.54 0 0 0 1.9-1.4l1.2 .4a2.92 2.92 0 0 1-3.4 2.1 2.92 2.92 0 0 1-2.3-3.3l.2-1.5z"/>
<path d="M136.5 186.9a3.3 3.3 0 0 1 3.7-.2 3.3 3.3 0 0 1 1.5 3.6 3.2 3.2 0 0 1-3.7 2.7 3.2 3.2 0 0 1-2.6-3.8 3.1 3.1 0 0 1 1.1-2.3zM137.2 188a1.87 1.87 0 0 1 2.2-.4 1.87 1.87 0 0 1 1 2 1.88 1.88 0 0 1-1.9 2.3 1.88 1.88 0 0 1-1.8-2.3l.1-.8zM142.7 186.4h2.1a2.49 2.49 0 0 1 2.7 1 2.11 2.11 0 0 1-.1 2.2 2.11 2.11 0 0 1-2.1 .8l-1.2 .1v2.4h-1.4zM144.1 187.5h.6a1.28 1.28 0 0 1 1.7 .9 1.21 1.21 0 0 1-1.6 1h-.7zM148.1 186.4h1.5l1.6 2.6 1.5-2.6h1.5l-2.4 3.8v2.7h-1.3v-2.7z"/>
</g>
<text font-size="10.1" x="232" y="160.1">Solid Edge</text>
<g font-size="4.9">
<text x="210.9" y="14.6">REVISION HISTORY</text>
<text x="162.2" y="20.9">REV</text>
<text x="195.7" y="20.9">DESCRIPTION</text>
<text x="247" y="20.9">DATE</text>
<text x="267.3" y="20.9">APPROVED</text>
<text x="172.1" y="153.5">NAME</text>
<text x="193.1" y="153.5">DATE</text>
<text x="145.7" y="159.2">DRAWN</text>
<text x="145.7" y="164.9">CHECKED</text>
<text x="145.7" y="170.6">ENG APPR</text>
<text x="145.7" y="176.3">MGR APPR</text>
<text x="154.9" y="182.8">UNLESS OTHERWISE SPECIFIED</text>
<text x="152.9" y="187.8">DIMENSIONS ARE IN MILLIMETERS</text>
<text x="158.7" y="197.7">2 PL ±X.XX 3 PL ±X.XXX</text>
<text x="166.4" y="192.8">ANGLES ±X.X°</text>
<text x="209.2" y="198.2">SCALE:</text>
<text x="231.4" y="198.2">WEIGHT:</text>
</g>
<g font-size="4.9" fill="#008080">
<text x="167.9" y="159.2">OWNER</text>
<text x="186.9" y="159.2">03/18/24</text>
<text x="209.2" y="191.9">FILE NAME: TeflonCellDrafts.dft</text>
<text x="256.8" y="198.3">SHEET 1 OF 12</text>
</g>
<text font-size="4.8" x="210.6" y="185.2">A4</text>
<g font-size="4.1">
<text x="208.9" y="168.1">TITLE</text>
<text x="209.8" y="181">SIZE</text>
<text x="218.4" y="181">DWG NO</text>
<text x="280" y="181">REV</text>
</g>
</svg>
